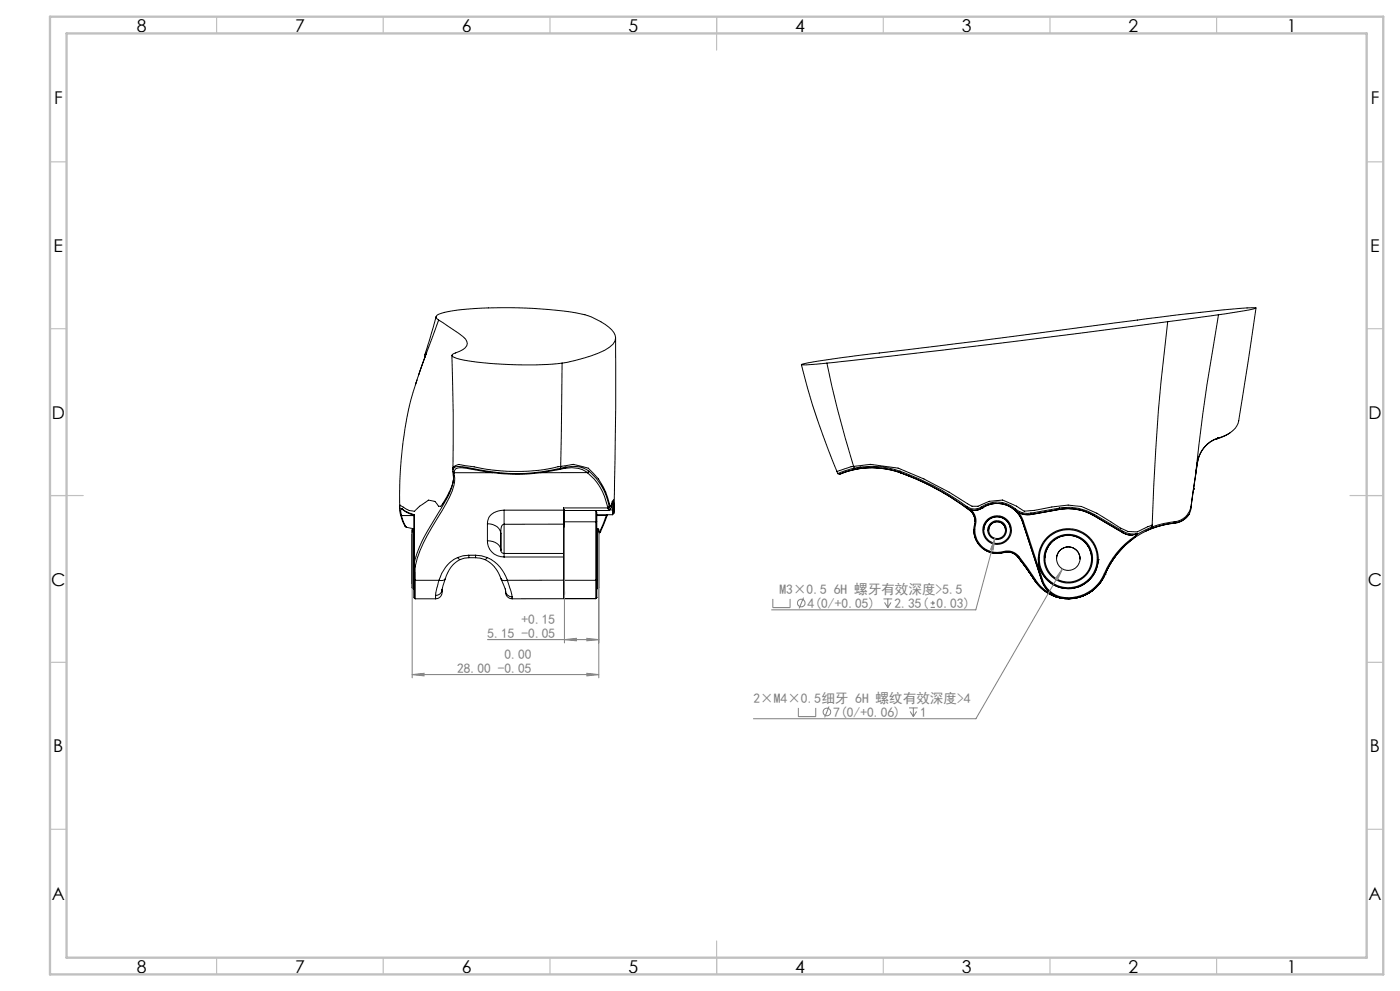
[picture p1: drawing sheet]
<svg xmlns="http://www.w3.org/2000/svg" width="420mm" height="297mm" viewBox="0 0 420 297" stroke-linecap="round" stroke-linejoin="round" font-family="sans-serif">
<g fill="none" stroke="#000" stroke-width=".3">
<path d="M130.8 94.9l-3.3 11.5M131.6 95.9a.95 .95 0 0 1-.7-1.1 8.4 8.4 0 0 1 5-1.7 134.4 134.4 0 0 1 39.6 1.2 18.4 18.4 0 0 1 8.6 5.4 2.94 2.94 0 0 1-1.3 4.4 36.6 36.6 0 0 1-11.6 4.2l-2.6 .5M131.6 95.9l4.2 2.8a9.5 9.5 0 0 1 4.3 3.6 1.98 1.98 0 0 1-1.3 2.5l-2.8 1.2-.4 .3 .3 .6a40.3 40.3 0 0 0 12.8 2.1 116.9 116.9 0 0 0 19.9-.2M131.6 95.9l-6.9 19.1M350.3 96.4l-52.7 6.7-49.5 5.7M350.3 96.4a608.9 608.9 0 0 0-4.6 61M365.5 94.3l8.7-1.3 2.6-.8a373.6 373.6 0 0 0-35.5 3.7l-59.5 7.7a650.1 650.1 0 0 0-40.1 5.3l-1.2 .4a20.2 20.2 0 0 0 6.2-.3l1.4-.2M365.5 94.3l-15.2 2.1M365.5 94.3a640.5 640.5 0 0 0-6.8 48M376.8 92.3l-4.9 32.2a6.3 6.3 0 0 1-4.4 6.1l-2.2 .7M124.7 115a103.8 103.8 0 0 0-4.8 33.2v3.5M125.1 113.9l-.3 .9"/>
<path d="M127.5 107v-.8l.5-.5-2.4 6.7M135.6 106.5l.4 17.3-.1 16.4M168.6 108.8l-.4 31M184.7 101.2v21l-.5 31.5M240.4 109.3a217.9 217.9 0 0 0 10.7 32M248.1 108.8a319.2 319.2 0 0 0 8 31M168.2 139.8a60.1 60.1 0 0 1-27.3-.1l-2.3-.3a2.43 2.43 0 0 0-2.7 .8M168.2 139.8l2-.3a7.7 7.7 0 0 1 4.1 .2l2.2 .6a20.1 20.1 0 0 1 6.5 11.4h.3a2.28 2.28 0 0 1 .7-1.8l.2 3.3M168.2 139.8v.5M256.1 139.8l2.5-.3a18.1 18.1 0 0 1 6.6 .2l4.3 .6a75.3 75.3 0 0 1 11.8 5.4l3.4 1.8 5.5 3.5a3.3 3.3 0 0 0 3.2 .7l3.4-1.5 4-.3a22.6 22.6 0 0 1 6.5 3.3 37.1 37.1 0 0 0 8.3-1.3 20.3 20.3 0 0 1 8.8-.1 65.7 65.7 0 0 1 11.8 6.5l2.1 1 2.9 .1 4.5-2M256.1 139.8l.1 .5M256.1 139.8l-5 1.5"/>
<path d="M359.2 138.6l-.5 3.7M359.2 138.6h.1M359.2 138.5v.1M359.2 138.6l-1.1 7.9M359.2 138.5h.1M359.3 138.5l-.1 .1M365.1 131.5a8.7 8.7 0 0 0-5.8 7M365.1 131.5h.1M365.3 131.3h.1M365.3 131.3a9.1 9.1 0 0 0-6.1 7.2M365.3 131.3l-.2 .2M369 129.7l-1.5 .9-2.4 .9"/>
<path d="M119.9 151.7l.3 2.6M119.9 151.7l.1 .7M120.2 154.3h.1M120.2 154.3l1.2 3.2M120.2 154.3l.2 .2M120.4 154.5h.1M120.4 154.5l1.3 3.3M120.4 154.5h3.8v4M120.5 152.4a8.3 8.3 0 0 0 3.7 1.9M120.5 152.4h.1M120.5 152.4l.3 .3M120.8 152.7l1.8 1.1 1.6 .6v-.1"/>
<path d="M120.8 152.7l-.4-.2a2.05 2.05 0 0 0 0 2M121.4 157.5l.5 .5M121.4 157.5l.3 .3M121.7 157.8l.2 .2M121.9 158l2.1 .5M123.6 158.8v17.4zM123.9 158.5l.1 18M123.9 158.5l-.3 .2M123.9 158.5h.3M124.2 154.3v14.5M124.2 158.5v18M135.9 141.3l.1 1"/>
<path d="M135.9 141.3l.3 .4M135.9 140.3v.6M135.9 140.2v.6M135.9 140.2h.1M136 142.3v.1M136 142.4a13.1 13.1 0 0 1-2.2 7.4l-7.2 12.3-1.5 3.7-.9 3M136 142.4l.3 .4M136 142.3l.3 .4M136 143.8a21.6 21.6 0 0 1-3.8 8l-.6-.1-1.1-1.4-1.9-.4a15.6 15.6 0 0 0-4.3 3.3 7.7 7.7 0 0 1-4.2-1.8l-.2 .3M136.2 141.7l.1 1M136.2 141.7h11.6M136.3 142.8a9.6 9.6 0 0 1-1.4 6.2l-3.8 6.5a44.4 44.4 0 0 0-6.6 14.4"/>
<path d="M136.3 142.7v.1M146.2 157v5.1M146.2 157a3.5 3.5 0 0 1 4 3M150.2 160v4.8M151.2 152.9a4.4 4.4 0 0 0-4.9 3.3l-.1 .8M151.2 152.9v4.2M151.2 157.1l-.4 .2-.3 .5-.3 2.2M151.2 157.1v8.8M151.2 152.9h17.9M168.2 140.3a57.4 57.4 0 0 1-28-.2 4.5 4.5 0 0 0-4.1 .2l-.2 1M168.2 140.3l-.3 .3M169.1 152.2v.7"/>
<path d="M169.1 152.2l.1 .5M169.1 153.1v4M169.1 152.9v.2M169.1 157.1v8.8M169.1 152.2h13.3M169.1 157.1h-17.9M169.1 157.1l.2 .1M169.2 140.4a60.4 60.4 0 0 1-29.1 0l-1.6-.2a2.11 2.11 0 0 0-2.2 .8l-.1 .7M169.2 152.7l.1 .2M169.2 152.7l-.1 .2M169.3 152.9v4.3M169.3 157.2v8.4l-.2 .3"/>
<path d="M169.3 153h13.4M169.3 152.9l-.2 .2M169.3 156.4h9.5M169.4 140.4h-.2M169.4 140.4a8.4 8.4 0 0 1 6.8 1.2M169.5 140l-1.3 .3M169.5 140l-.3 .4M169.8 140a8.4 8.4 0 0 1 6.9 1.2M169.8 140h-.3M169.8 140l-.4 .4M176.2 141.6l.1 .1M176.2 141.6l-14 .1"/>
<path d="M176.3 141.7a17.6 17.6 0 0 1 6.1 10.5M176.7 141.2v.1M176.7 141.2l-.5 .4M176.7 141.3a17.6 17.6 0 0 1 6.1 10.6M176.7 141.3l-.4 .4M178.8 153v3.4M178.8 156.4v17.5M178.8 153l.2 .6v2.7M179 154.3h4.8M179 158.4h.4M179 156.3l-.2 .1M179 156.3v17.5"/>
<path d="M179.4 158.4v18M179.4 158.4a4.5 4.5 0 0 1 .2 3.1v14.6l-.2 .3M179.6 159.6h.2M179.8 159.6l-.2 .3M179.8 159.6h.1M179.8 159.8l-.2 .2M180.2 159.3l-.4 .5M180.2 159.3l-.4 .3M180.2 159.3h.1M181.9 154.5l-2.1 5.1M181.9 154.5h.1M181.9 154.5l.2-.2-.2 .2"/>
<path d="M181.9 154.5h-2.9M182 154.3l-.1 .2M182.2 154.3l-2 5M182.4 152.3l.3 .7 .5-.5M182.4 152.2v.1M182.8 151.9h.1M182.8 151.9l-.4 .3M182.8 151.9l.3 .7 .3-.6M182.9 152.8h.9M183.4 151.9l.5-1.4 .2 2M183.4 151.9v.1M183.6 151.1l.2 1.7"/>
<path d="M183.8 152.8v1.5M184.1 152.5l.1 1.3M184.1 152.5l-.3 .3M184.2 153.9l-.4 .4M251.1 141.3l.2 .7 .5 .2M256.3 140.3l.3 .3M256.3 140.3l-4.9 1.6M257.8 140l-1.5 .3M257.8 140l.3 .4M258.1 140.4l-3.7 .8-2.6 1a24.9 24.9 0 0 1 18.3-.5M258.1 140a25.6 25.6 0 0 1 11.9 1.2M258.1 140h-.3"/>
<path d="M258.1 140l.3 .4M258.4 140.4a25.9 25.9 0 0 1 11.7 1.2M258.4 140.4h-.3M270 141.2l.2 .1M270 141.2l.1 .4M270.1 141.7l1.8 .7a78.6 78.6 0 0 1 19.7 11M270.1 141.6l.1 .1M270.1 141.6v.1M270.2 141.3a79 79 0 0 1 20 10.6M270.2 141.3v.4M270.2 141.7a79.4 79.4 0 0 1 19.8 10.5M290 152.2l1 .5"/>
<path d="M290 152.2h.1M290 152.2v.1M290 152.2l.9 .7M290 152.3a4 4 0 0 0 4.6 0M290.2 151.9h.1M290.2 151.9l-.2 .3M290.2 151.9a3.7 3.7 0 0 0 4.2 .1M290.2 151.9l-.2 .4M290.9 152.9l.4 .3a3.1 3.1 0 0 1 1.2 2.9M290.9 152.9h.1M290.9 152.9l.2 .2M290.9 152.9a3.8 3.8 0 0 1 1.6 3.3"/>
<path d="M291 152.7l.3 .2M291 152.7l-.1 .2M291.1 153.1a4.1 4.1 0 0 1 1.3 4M291.3 152.9a4.4 4.4 0 0 1 1.4 4.3M291.3 152.9l-.2 .2M292.1 158.6h.1M292.1 158.6a7 7 0 0 0 9 7M292.4 157.1a7 7 0 0 0 8.7 8.5M292.4 157.1l.3 .1M292.7 157.2a6.7 6.7 0 0 0 8.3 8.1M294.4 152l.2 .3M294.4 151.9a8.4 8.4 0 0 1 10.2 .6"/>
<path d="M294.4 151.9v.1M294.4 151.9l.2 .4M294.6 152.3a8 8 0 0 1 12.1 4.1M294.6 152.3h.1M294.6 152.3a4.1 4.1 0 0 1-3.3 .6M294.6 152.3a8.1 8.1 0 0 1 9.8 .5M295.1 158.7a4 4 0 0 1 4.2-3.8 4 4 0 0 1 3.8 4.1M296.6 158.8a2.52 2.52 0 0 1 2.6-2.4 2.52 2.52 0 0 1 2.5 2.6M304.4 152.8a6 6 0 0 0 5 1.4M304.4 152.8h.1M304.4 152.8a8.3 8.3 0 0 1 2.3 3.6M304.4 152.8l1.2 .8"/>
<path d="M304.6 152.5l.5 .4a5.4 5.4 0 0 0 4.2 .9M304.6 152.5l-.2 .3M305.6 153.6a5.8 5.8 0 0 0 3.8 .6M305.6 153.6l1.4 2.7M306.7 156.4h.1M306.7 156.4l5.8 17.5M307 156.3l-.3 .1M307 156.3l5.8 17.5M309.3 153.8l.1 .4M309.4 154.2h.1M317.8 152.3l-8.5 1.5M317.8 152.3v.4"/>
<path d="M317.8 152.3a15.3 15.3 0 0 1 10.5 1.9M317.8 152.3h.1M317.8 152.7l-8.4 1.5M317.8 152.3l.1 .4M317.9 152.7a15 15 0 0 1 10.2 1.8M317.9 152.7h.1M317.9 152.7a14.8 14.8 0 0 1 10.1 1.8M317.9 152.7l-8.5 1.5M328 154.5h.1M328.1 154.5l8.6 5.1M328.1 154.5h.1M328.1 154.5l8.7 5.1"/>
<path d="M328.3 154.2h.1M328.3 154.2l-.3 .3M328.3 154.2l8.7 5.1M328.3 154.2l-.2 .3M336.7 159.6h.1M336.8 159.6h.1M336.8 159.6l1.7 .7 1.1 .1M337 159.3h.1M337 159.3l-.3 .3M337.1 159.3a5.8 5.8 0 0 0 4 .6M337.1 159.3l-.3 .3M341.1 159.9l-.1 .3"/>
<path d="M341.1 159.9l-1.5 .5M345.5 158l-4.5 2.2M345.5 158v.4M345.5 158.4l-4.9 2.6M345.7 157.9l-.2 .1M345.7 157.4v.5M345.7 157.9l-.2 .5M345.7 157.9h.1M352.1 156.8l-3.2 .6-3.4 1M352.1 156.8h.2M352.3 156.4h.2M352.3 156.4l-3.3 .5-3.3 1"/>
<path d="M352.3 156.8h.1M352.3 156.8a26.3 26.3 0 0 0-8.7 2.4M352.3 156.4l-.2 .4M352.5 156.4l-.2 .4M356.8 154.1a6.2 6.2 0 0 1-4.5 2.7M357.2 153l-.4 1.1M357.3 151.8a5.6 5.6 0 0 1-4.8 4.6M357.3 151.8l-.1 1.2M358 146.5h.1M358 146.5l-.7 5.3M358.1 146.5l-.9 6.5M358.7 142.3l-.7 4.2"/>
<path d="M123.6 160.2v14.6zM123.6 176.2l.4 .3M124 176.5h.2M124.2 169.3l.3 .6M124.2 169.3v4.4M124.2 173.7v5.5v-2.7M124.2 179.2l.4 .3M124.2 168.8v.5M124.2 173.7l.4 .2M124.5 169.9l.1 4M124.6 173.9v5.6M124.6 179.5h6.1"/>
<path d="M124.6 173.9h7.1M130.7 178.5v1M131.7 173.9l-1 4.6M132.6 177v-.4a2.3 2.3 0 0 1-2 2.9M132.6 177a1.8 1.8 0 0 1-1.9 1.5M133.6 173.4l-1 3.6M133.6 173.4l-.6 .5h-1.3M137.3 167.1l-2 1.2a11.1 11.1 0 0 0-3.6 5.6M137.3 167.1l.8 .6M140.7 167.1a8 8 0 0 0-7.1 6.3M140.7 166.4l-1.8 .2-1.6 .5M140.7 166.4v.7"/>
<path d="M140.7 167.1h2M140.7 166.4h2M142.7 167.1l2.7 .6M142.7 166.4l1.8 .2 1.7 .5M142.7 166.4v.7M145.4 167.7a10.6 10.6 0 0 1 5.4 6.9l.8 2.1M146.2 167.1a11.3 11.3 0 0 1 6 6.8M146.2 167.1l-.8 .6M146.2 162.1a4.8 4.8 0 0 0 5 4.8M146.2 162.1a3.6 3.6 0 0 1 4 2.7M150.2 164.8l.3 .7 .7 .4M150.4 173.5l.5 .5 1.3-.1"/>
<path d="M151.2 165.9v1M151.2 165.9h17.9M151.2 166.9h17.9M151.6 176.5l.1 .5M151.7 177.5a1.98 1.98 0 0 0 1.9 2M151.7 177a1.93 1.93 0 0 0 1.9 1.9M151.7 177v.4v-.3M152.2 173.9l1.4 5M153.6 178.9v.6M169.1 166.9v7M169.1 165.9v1M169.1 173.9h-16.9"/>
<path d="M169.3 165.6v1.1M169.3 166.7v7M169.3 173.7l.1 4.4-.3 1.3v-5.5M169.3 173.9h9.5M169.3 166.7l-.2 .2M169.3 173.7l-.2 .2M178.8 173.9v5.5M178.8 179.4l-25.2 .1M178.8 179.4h.1M179 173.8v5.3M179 176.4h.4M179 179.1l-.2 .3"/>
<path d="M179 173.8l-.2 .1M179 179.1h.1M301 165.3a4.3 4.3 0 0 1 4.6 1.4M301 165.3l.1 .3M301.1 165.6a3.9 3.9 0 0 1 4.3 1.3M301.1 165.6a4 4 0 0 1 4.3 1.3M301.1 165.6h.1M305.1 166.6l5.3 7.3M305.4 166.9h.1M305.4 166.9l5 7M305.5 167.1l4.9 6.8zM305.6 166.7l5 7"/>
<path d="M305.6 166.7l-.2 .2M310.4 173.9h.1M310.4 173.9a11.9 11.9 0 0 0 7.5 5.3M310.4 173.9a12 12 0 0 0 8.9 5.5M310.4 173.9l.7 1M310.4 173.9l.1 .3M310.6 173.7a11.3 11.3 0 0 0 5.1 4.4M310.6 173.7l-.2 .2M311.5 167.1h.1M311.5 167.1a9 9 0 0 0 8.7 9.3 9 9 0 0 0 9.3-8.7M312.5 173.9a8 8 0 0 0 6.8 5.5M312.5 173.9a7.4 7.4 0 0 0 3.2 4.2"/>
<path d="M312.5 173.9h.1M312.8 173.8a7.7 7.7 0 0 0 6.5 5.3M312.8 173.8l-.3 .1M313.5 167.2a7 7 0 0 1 7.2-6.8 7 7 0 0 1 6.8 7.3M315.7 178.1l1.1 .6 2.5 .7M317 167.3a3.5 3.5 0 0 1 3.6-3.4 3.5 3.5 0 0 1 3.4 3.7M319.3 179.4h.1M319.3 179.1v.3M329.5 167.7h.1M331.3 171.9a11.8 11.8 0 0 1-12 7.2M331.3 171.9l.2 .1M331.5 172a11.9 11.9 0 0 1-12.2 7.4"/>
<path d="M331.5 172.1a12 12 0 0 1-12.6 7.2M331.5 172.1a12 12 0 0 1-15.8 6.4M331.5 172.1h.1M331.5 172.1a11.9 11.9 0 0 1-15.1 6.6M334.7 166.6l-1.7 2.7-1.5 2.8M336.8 164.2l-.3 .3M336.9 164.1l.2-.3a25.7 25.7 0 0 0-5.6 8.3M337.2 163.8l-1.5 1.5M340.2 161.3a25.1 25.1 0 0 0-8.7 10.8M340.6 161a25.7 25.7 0 0 0-9.1 11M340.7 160.6l-.1 .4M340.7 160.6a25.2 25.2 0 0 0-9.4 11.3"/>
<path d="M341 160.2l-.3 .4"/>
<circle cx="299.1" cy="158.9" r="4.3"/>
<circle cx="299.1" cy="158.9" r="2.84"/>
<circle cx="299.1" cy="158.9" r="2.52"/>
<circle cx="299.1" cy="158.9" r="4"/>
<circle cx="320.5" cy="167.4" r="7"/>
<circle cx="320.5" cy="167.4" r="8.7"/>
<circle cx="320.5" cy="167.4" r="9"/>
<circle cx="320.5" cy="167.4" r="7.3"/>
<circle cx="320.5" cy="167.4" r="3.5"/>
</g>
<g fill="none" stroke="#808080" stroke-width=".3">
<path d="M123.6 159.8v43.4M169.3 158.2v34.5M179.6 159.7v43.5M231.8 179.5v2.6h5.2v-2.6M241.1 179.1l-1.4 3.2M265 179.5h2.7M266.3 179.5v2.6M298.5 161.3l-.6 3.5-.7-.2zM298.5 161.3l-5.8 21.5h-61.2M318.7 170.5l-1.4 3.3-.7-.4zM318.7 170.5l-25.9 44.9h-66.8M146.2 191.7h33.4"/>
<path d="M169.3 191.7l3.6-.4v.7zM176.1 191.3l3.5 .4-3.5 .3zM265.4 180.5l.9 1.6M267.3 180.5l-1 1.6M279.2 182h1.3M279.2 180.7h1.3M279.9 180.1v1.3M123.6 202.2l3.6-.4v.8zM123.6 202.2h56M176.1 201.8l3.5 .4-3.5 .4zM239.5 212.2v2.6h5.2v-2.6M248.7 211.7l-1.3 3.3"/>
<path d="M272.7 212.2h2.6M273 213.2l1 1.6M274 212.2v2.6M275 213.2l-1 1.6"/>
<circle cx="240.4" cy="180.7" r="1.13"/>
<circle cx="248.1" cy="213.4" r="1.15"/>
</g>
<g fill="none" stroke="#c0c0c0" stroke-width=".35">
<path d="M65 5v5M115 5v5M165 5v5M215 5v10M265 5v5M315 5v5M365 5v5M15 48.5h5M410 48.5h5M15 98.5h5M410 98.5h5M15 148.5h10"/>
<path d="M405 148.5h10M15 198.5h5M410 198.5h5M15 248.5h5M410 248.5h5M65 287v5M115 287v5M165 287v5M215 282v10M265 287v5M315 287v5M365 287v5"/>
</g>
<path d="M15 5h400v287h-400zM20 10h390v277h-390z" fill="none" stroke="#c0c0c0" stroke-width=".7"/>
<path d="M318.7 170.5l-2.1 2.9 .7 .4zM298.5 161.3l-1.3 3.3 .7 .2zM169.3 191.7l3.6-.4v.7zM176.1 191.3l3.5 .4-3.5 .3zM123.6 202.2l3.6-.4v.8zM176.1 201.8l3.5 .4-3.5 .4z" fill="#808080"/>
<g font-size="5.3">
<text x="41" y="9.5">8</text>
<text x="88.5" y="9.5">7</text>
<text x="138.5" y="9.5">6</text>
<text x="188.5" y="9.5">5</text>
<text x="238.5" y="9.5">4</text>
<text x="288.5" y="9.5">3</text>
<text x="338.5" y="9.5">2</text>
<text x="386" y="9.5">1</text>
<text x="16.2" y="31.3">F</text>
<text x="411.2" y="31.3">F</text>
<text x="16.1" y="75.5">E</text>
<text x="411.1" y="75.5">E</text>
<text x="15.5" y="125.5">D</text>
<text x="410.5" y="125.5">D</text>
<text x="15.4" y="175.5">C</text>
<text x="410.4" y="175.5">C</text>
<text x="16" y="225.5">B</text>
<text x="411" y="225.5">B</text>
<text x="15.5" y="269.8">A</text>
<text x="410.5" y="269.8">A</text>
<text x="41" y="291.5">8</text>
<text x="88.5" y="291.5">7</text>
<text x="138.5" y="291.5">6</text>
<text x="188.5" y="291.5">5</text>
<text x="238.5" y="291.5">4</text>
<text x="288.5" y="291.5">3</text>
<text x="338.5" y="291.5">2</text>
<text x="386" y="291.5">1</text>
</g>
<g font-size="4.1" fill="#808080">
<text x="233.8" y="178.1">M3×0.5 6H 螺牙有效深度&gt;5.5</text>
<text x="242.3" y="182.2">4(0/+0.05)</text>
<text x="268.4" y="182.2">2.35( 0.03)</text>
<text x="146.3" y="191.1">5.15 -0.05</text>
<text x="156.4" y="187">+0.15</text>
<text x="151.4" y="197.5">0.00</text>
<text x="137.1" y="201.6">28.00 -0.05</text>
<text x="226" y="210.8">2×M4×0.5细牙 6H 螺纹有效深度&gt;4</text>
<text x="250" y="214.8">7(0/+0.06)</text>
<text x="276" y="214.8">1</text>
</g>
</svg>
